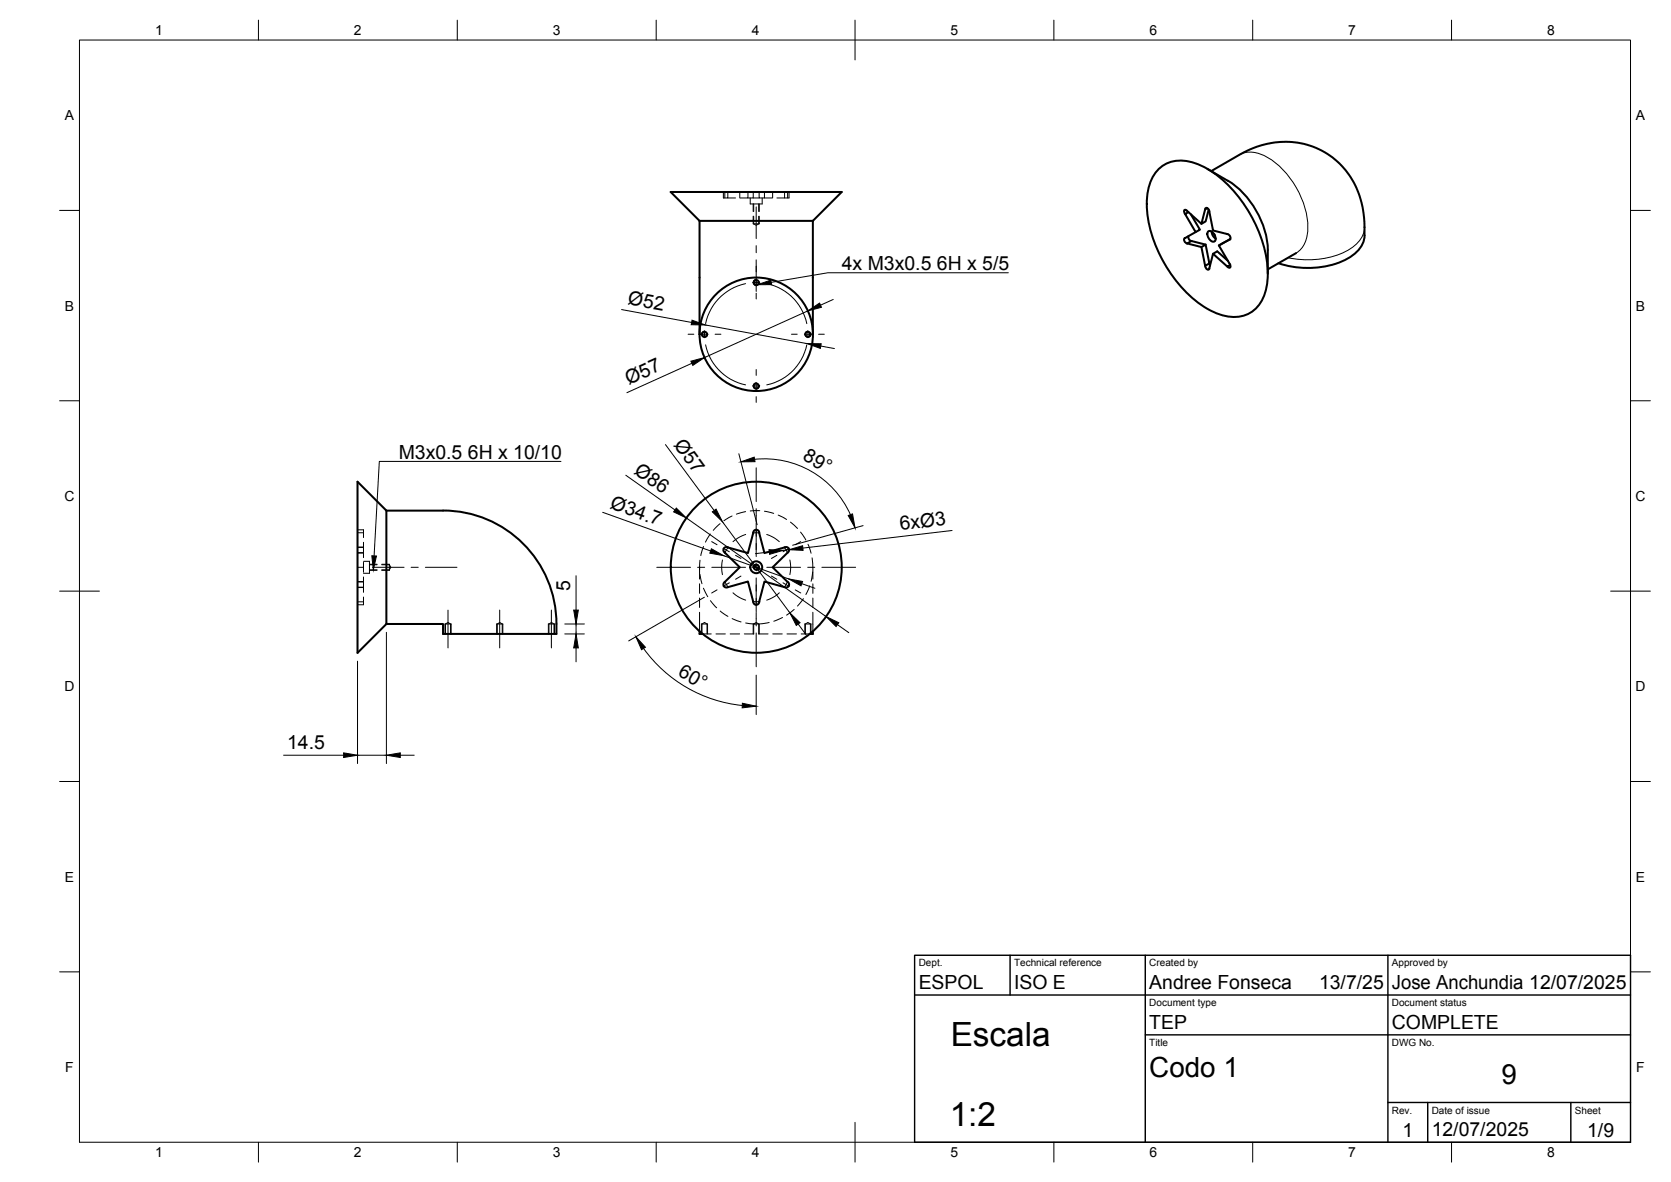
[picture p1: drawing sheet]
<svg xmlns="http://www.w3.org/2000/svg" width="420mm" height="297mm" viewBox="0 0 420 297" stroke-linecap="round" stroke-linejoin="round" font-family="sans-serif">
<!-- layer: Visible -->
<g fill="none" stroke="#000" stroke-width=".51">
<path d="M175.9 55.5h28.5M175.9 55.5l-7.3-7.3h43l-7.2 7.3M175.9 55.5v28.5M204.4 55.5v28.5M290.9 42.9a8.4 8.4 0 0 1 9.6-1.9 27.8 27.8 0 0 1 13.8 12.8 29.7 29.7 0 0 1 4.4 16.7 9.4 9.4 0 0 1-5.5 8.7 12.3 12.3 0 0 1-11-2.5 34 34 0 0 1-13.9-25.5 12.4 12.4 0 0 1 2.6-8.3zM298 59.8l-.2 .1v.6l.3 .5 .4 .2M298.5 53l3.6 3.2M298.5 53l-.5-.3a.62 .62 0 0 0 0 1.1M298.8 53.3l-.8 .5 2.6 4.5 1.1-.6-2.3-3.8M298.8 59.3l.1 .8 .7 .5M300.6 58.3l-2.6 1.5M303 52.6l.1-.3a.8 .8 0 0 1 1 .9"/>
<path d="M303.6 52.3l-.6 .3-.9 3.6 1-.6 .8-2.9M303.6 42.5l5.1 2.9M303.8 58.2a1.28 1.28 0 0 1 1.7 1 .9 .9 0 0 1 .2 .9 .9 .9 0 0 1-.7 .6 1.95 1.95 0 0 1-1.2-2.5zM304.1 53.2l.9 4.7 3.8 1 .5 .6v.6l-.2 .1M304.5 43l7.2-4.1a20.5 20.5 0 0 1 25.1 2.2 21.8 21.8 0 0 1 6.3 16 7.1 7.1 0 0 1-4 7.7 22.5 22.5 0 0 1-17.6 1.3M304.6 58.2a2.34 2.34 0 0 0 1.1 1.8M305.3 58.9l.1 .2M308.7 45.4a22.2 22.2 0 0 1 10.1 17.4v6M299.6 60.6l3.5 .9-1 .6-3.6-.9M299.6 60.6l-1.1 .6M303 66.8l.2 .5a.58 .58 0 0 0 .8 .4l.1-.3M303.1 61.5l1 4.7-1.1 .6-.9-4.7"/>
<path d="M304.1 66.2l.2 .5M305 63.8l3.6 3.2 .7-.4M306.5 61.7l2.9-1.6-2.9 1.6 2.8 4.8a.52 .52 0 0 1-.2 .8l-.5-.3M308.7 65.5l-2.6-2.3-1.1 .6-.9 3.6M325.9 63.6l-7.1 4.1M97.2 128.3v28.5M97.2 128.3l-7.3-7.2v43l7.3-7.3M97.2 128.3h14.2a28.5 28.5 0 0 1 28.5 28.5M197.3 137.6l-5.1 1.4-1.3-5.1a.74 .74 0 0 0-.8-.8 .74 .74 0 0 0-.7 .8l-1.3 5.1-5.1-1.4a.75 .75 0 0 0-1 .2 .75 .75 0 0 0 .3 1.1l3.7 3.7-3.8 3.6M197.3 137.6a.76 .76 0 0 1 1 .2 .76 .76 0 0 1-.3 1.1l-3.7 3.7 3.7 3.6M97.2 156.8h14.2v2.5h28.5v-2.5M175.9 158.7v.6h.8"/>
<path d="M182.3 146.2a.76 .76 0 0 0-.3 1.1 .76 .76 0 0 0 1 .3l5.1-1.5 1.3 5.1a.74 .74 0 0 0 .7 .8 .74 .74 0 0 0 .8-.8l1.3-5.1 5.1 1.5M198 146.2a.75 .75 0 0 1 .3 1.1 .75 .75 0 0 1-1 .2M204.4 158.7v.6h-.8"/>
<circle cx="190.2" cy="71" r=".62"/>
<circle cx="177.2" cy="84" r=".62"/>
<circle cx="190.2" cy="97" r=".62"/>
<circle cx="190.2" cy="84" r="14.3"/>
<circle cx="203.1" cy="84" r=".62"/>
<circle cx="190.2" cy="142.6" r=".62"/>
<circle cx="190.2" cy="142.6" r="1.49"/>
<circle cx="190.2" cy="142.6" r="21.5"/>
</g>
<!-- layer: Hidden -->
<g fill="none" stroke="#000" stroke-width=".25">
<path d="M181.9 48.2v1.5h1.1v-1.5M182.2 48.2v1.5M183 49.7h1.9M186 48.2v1.5M188.1 48.2v1.5h-2M188.6 49.7v1.6h3v-1.6M189.4 56.2h1.5M189.4 48.2v1.5h-1.3M189.4 49.7h1.5M189.5 54.3v1.9l.6 .4 .7-.4v-1.9M189.5 51.3v1.9M190.8 51.3v1.9"/>
<path d="M190.9 48.2v1.5h1.3v-1.5M192.2 49.7h1.9M194.3 48.2v1.5M197.3 48.2v1.5h-2M198 48.2v1.5M198.4 48.2v1.5h-1.1M89.9 138.9h1.5v1.2M89.9 133.9h1.5v1.2M89.9 133.1h1.5v.8M89.9 137.6h1.5M89.9 139h1.5M89.9 137.5h1.5"/>
<path d="M91.4 137.5v1.4M91.4 136.3v1.2M176.9 137.3l-.7 2.3M178.6 134.2l-1.2 2M181.1 131.6l-1.8 1.7M184.1 129.7l-2.1 1.2M187.5 128.6l-2.3 .6M191 128.3l-2.4 .1M192.2 128.5l2.3 .5M195.7 129.4l2.1 1.1M198.8 131.2l1.7 1.6M201.3 133.7l1.3 2"/>
<path d="M203.2 136.8l.7 2.2M89.9 146.2h1.5v1.4M89.9 142.6h1.5v1.2M89.9 146.1h1.5M89.9 147.6h1.5M91.4 141.1h1.5v3h-1.5M91.4 150v1.2h-1.5M91.4 151.2v.8h-1.5M91.4 141.3v1.3M91.4 145v1.2M91.4 147.6v1.3M92.9 141.9h1.9"/>
<path d="M92.9 143.2h1.9M96 141.9h1.9l.4 .7-.4 .6h-1.9M97.9 141.8v1.5M111.9 156.8h1.5M112 159.3v-2.5l.6-.4 .7 .4v2.5M124.9 156.8h1.5M125 159.3v-2.5l.7-.4 .6 .4v2.5M137.9 156.8h1.5M138 159.3v-2.5l.7-.4 .6 .4v2.5M175.9 142.6v2.9M175.9 146.7v2.4M175.9 150.3v2.4"/>
<path d="M175.9 153.9v4.8M176 140.8l-.1 2.4M176 144.4l.5 2.3M176.4 156.8h1.5M176.5 159.3v-2.5l.6-.4 .7 .4v2.5M176.7 159.3h2.1M176.9 147.8l1.1 2.2M178.6 150.9l1.6 1.8M180 159.3h2.4M181.1 153.6l1.9 1.3M183.6 159.3h2.4M184.1 155.5l2.2 .8"/>
<path d="M187.2 159.3h2.3v-2.5l.6-.4 .7 .4v2.5M187.5 156.6l2.4 .2M189.4 156.8h1.5M190.7 159.3h2.4M193.4 156.4l-2.3 .4M194.3 159.3h2.4M196.8 155.2l-2.2 .9M197.9 159.3h2.4M199.7 153.1l-1.9 1.5M201.4 159.3h2.2M202 150.4l-1.5 1.9M202.4 156.8h1.5"/>
<path d="M202.5 159.3v-2.5l.6-.4 .7 .4v2.5M203.6 147.2l-1 2.2M204.2 140.2l.2 5.3M204.3 143.7l-.4 2.4M204.4 153.9v4.8M204.4 150.3v2.4M204.4 146.7v2.4"/>
</g>
<!-- layer: Hidden Narrow -->
<g fill="none" stroke="#000" stroke-width=".25">
<path d="M189.4 51.3v1.9M189.4 54.3v1.9M190.9 51.3v1.9M190.9 54.3v1.9M92.9 141.8h1.9M92.9 143.3h1.9M96 141.8h1.9M96 143.3h1.9M111.9 156.8v2.5M113.4 156.8v2.5M124.9 156.8v2.5M126.4 156.8v2.5"/>
<path d="M137.9 156.8v2.5M139.4 156.8v2.5M176.4 156.8v2.5M177.9 156.8v2.5M189.4 156.8v2.5M190.9 156.8v2.5M202.4 156.8v2.5M203.9 156.8v2.5"/>
</g>
<!-- layer: Visible Narrow -->
<path d="M311.7 38.9a7.8 7.8 0 0 1 8.2 1.4 22 22 0 0 1 8.9 18 6.5 6.5 0 0 1-2.9 5.3M343.1 57.1a7 7 0 0 1-4 5.7 22.4 22.4 0 0 1-15.3 2M190 70.2a.77 .77 0 0 0-.6 .9 .77 .77 0 0 0 .9 .7 .77 .77 0 0 0 .6-.9M177 83.2a.77 .77 0 0 0-.6 .9 .77 .77 0 0 0 .9 .7 .77 .77 0 0 0 .6-.9M190 96.2a.77 .77 0 0 0-.6 .9 .77 .77 0 0 0 .9 .7 .77 .77 0 0 0 .6-.9M203 83.2a.77 .77 0 0 0-.6 .9 .77 .77 0 0 0 .9 .7 .77 .77 0 0 0 .6-.9M189.4 142.7a.77 .77 0 0 1 .6-.9 .77 .77 0 0 1 .9 .6 .77 .77 0 0 1-.6 .9" fill="none" stroke="#000" stroke-width=".25"/>
<!-- layer: BORDER -->
<g fill="none" stroke="#000" stroke-width=".25">
<path d="M20 10.1h390v276.9h-390zM65 5.1v5M115 5.1v5M165 5.1v5M215 5.1v10M265 5.1v5M315 5.1v5M365 5.1v5M15 52.9h5M410 52.9h5M15 100.7h5M410 100.7h5"/>
<path d="M15 148.6h10M405 148.6h10M15 196.4h5M410 196.4h5M15 244.2h5M410 244.2h5M65 287v5M115 287v5M165 287v5M215 282.1v9.9M265 287v5M315 287v5"/>
<path d="M365 287v5"/>
</g>
<!-- layer: TITLEBLOCK -->
<path d="M230 240.1h180v46.9h-180zM230 250h180M254 240.1v9.9M288 240.1v46.9M349 240.1v46.9M288 260.1h122M349 277.1h61M359 277.1v9.9M395 277.1v9.9" fill="none" stroke="#000" stroke-width=".36"/>
<!-- layer: FD_Dimensions -->
<g fill="none" stroke="#000" stroke-width=".25">
<path d="M156.3 77.8l17.6 3.2M203.1 78.1l-26 11.8M209.5 75.3l-3.2 1.4M174 91.3l-16.4 7.4M177.4 81.7l25.5 4.6M206.4 87l3.4 .6M157.4 119.4l12.3 8.8M167.3 111.7l12.3 16.6M185.8 114l4.6 17.9M189.7 115.4a23.7 23.7 0 0 1 24.1 13.9M151.5 128.7l27.2 9.8M172.6 130.2l35.1 24.7"/>
<path d="M181.7 131.1l16.9 22.9M182 139.6l16.3 5.9M193.4 138.7l-3.5 .4M198.4 138.1l-1.5 .2M217 132.1l-17.7 4.9M239.4 133.3l-37.5 4.4M97.2 158.9v33M142 159.3h4.9M142 156.8h4.9M144.8 144.7v8.6M144.8 156.8v2.5M177.1 150.1l-19 11"/>
<path d="M200.7 156.8l2.1 2.8M201.6 146.7l3.3 1.1M210.6 157l2.8 2M89.9 166.2v25.7M144.8 162.8v3.5M161.8 162.9a34.9 34.9 0 0 0 24.9 14.4M190.1 169.7v9.9M71.3 189.8h15.1M89.9 189.8h7.3M100.6 189.8h3.5"/>
</g>
<g fill="#000" stroke="#000" stroke-width=".25">
<path d="M203.1 78.1l3-1.9 .4 1zM173.7 90.8l3.4-.9-2.9 1.9zM174 80.5l3.4 1.2-3.6-.1zM202.9 86.3l3.6 .1-.2 1.2zM186.3 116.1l3.3-1.2 .2 1.1zM170.1 127.7l2.5 2.5-3.2-1.6zM178.9 137.9l3.1 1.7-3.5-.6zM179.1 128.6l.9-.7 1.7 3.2zM193.4 138.1l3.5 .2-3.4 1zM198.4 138.1l3.4-1 .1 1.2zM213.3 129.5l1.1-.4 .6 3.5zM144.3 153.3h1.1l-.6 3.5z"/>
<path d="M198.6 154l2.6 2.5-1 .7zM198.3 145.5l3.5 .6-.4 1.1zM207.7 154.9l3.2 1.6-.7 .9zM144.8 159.3l.6 3.5h-1.1zM159.9 160l2.4 2.7-1 .6zM186.7 176.7l3.4 .8-3.5 .4zM86.4 189.2l3.5 .6-3.5 .6zM97.2 189.8l3.4-.6v1.2z"/>
</g>
<!-- layer: Smart Centers -->
<g fill="none" stroke="#000" stroke-width=".25">
<path d="M190.1 52v8M187.5 71.3a13 13 0 0 0-10.1 10M190.1 61.7v1.8M190.1 65.3v7.9M190.1 73.7v1.4M191 71h-1.7M192.8 71.3a13 13 0 0 1 10.1 10M173 84h1.5M176.3 84h1.7M177.2 83.1v1.8M177.4 86.7a13 13 0 0 0 10.1 10M179.8 84h1.5"/>
<path d="M190.1 92.9v1.4M190.1 96.1v1.8M190.1 99.7v1.4M191 97h-1.7M199 84h1.4M202.2 84h1.8M202.9 86.7a13 13 0 0 1-10.1 10M203.1 83.1v1.8M205.8 84h1.5M190.1 117.6v8.5M178.9 136.1l1.4 .8M181.8 137.8l1.6 .9"/>
<path d="M183.1 137.5l-.9 1.5M185 139.6l1.3 .7M187.5 134.3l-2 .9-1.2 .9M190.1 127.8v3.4M190.1 131.4v8.5M191 133.9h-1.7M192.8 134.3l2 .9 1.2 .9M195.3 139.6l-1.3 .7M197.2 137.5l.9 1.5M198.4 137.8l-1.5 .9M201.3 136.1l-1.3 .8M93.6 142.6h8"/>
<path d="M103.4 142.6h1.8M107 142.6h7.9M112.6 153.3v9.5M125.6 153.3v9.5M138.6 153.3v9.5M165.1 142.6h8.5M175.4 142.6h1.8M179 142.6h8.5M180.3 148.2l-1.4 .8M181.7 140.7l-.2 1.5 .2 2.2M182.2 146.1l.9 1.5M183.4 146.5l-1.6 .8"/>
<path d="M184.3 149l1.2 .9 2 .9M186.3 144.8l-1.3 .8M189.3 142.6h1.7M190.1 141.7v1.8M190.1 145.2v8.5M190.1 153.9v3.4M190.1 159.1v8.5M191 151.2h-1.7M192.8 142.6h8.5M194 144.8l1.3 .8M196 149l-1.2 .9-2 .9M196.9 146.5l1.5 .8"/>
<path d="M198.1 146.1l-.9 1.5M198.6 140.7l.2 1.5-.2 2.2M200 148.2l1.3 .8M203.1 142.6h1.8M206.7 142.6h8.4"/>
</g>
<!-- layer: Hole Notes -->
<path d="M190.5 71.6l3.3-1.2 .2 1.1zM93.5 139.7h1.2l-.8 3.5z" fill="#000" stroke="#000" stroke-width=".25"/>
<path d="M253.5 68.5h-45.3l-14.3 2.5M141.1 116h-45.7l-1.3 23.7" fill="none" stroke="#000" stroke-width=".25"/>
<g font-size="8.4">
<text x="239.1" y="263">Escala</text>
<text x="238.8" y="283">1:2</text>
</g>
<g font-size="7">
<text x="289" y="270.6">Codo 1</text>
<text x="377.5" y="272.3">9</text>
</g>
<g font-size="4.9">
<text x="211.7" y="67.8">4x M3x0.5</text>
<text x="235.6" y="67.8">6H x 5/5</text>
<text x="157.7" y="76.5" transform="rotate(10 157.7 76.5)">Ø52</text>
<text x="158.1" y="96.8" transform="rotate(-24 158.1 96.8)">Ø57</text>
<text x="169.3" y="111.8" transform="rotate(53 169.3 111.8)">Ø57</text>
<text x="100.2" y="115.3">M3x0.5</text>
<text x="117.6" y="115.3">6H x 10/10</text>
<text x="159.2" y="118.9" transform="rotate(35 159.2 118.9)">Ø86</text>
<text x="201.6" y="115.4" transform="rotate(30 201.6 115.4)">89°</text>
<text x="153.2" y="127.7" transform="rotate(20 153.2 127.7)">Ø34.7</text>
<text x="226.4" y="133.3" transform="rotate(-7 226.4 133.3)">6xØ3</text>
<text x="143.4" y="148.6" transform="rotate(-90 143.4 148.6)">5</text>
<text x="170.3" y="169.7" transform="rotate(30 170.3 169.7)">60°</text>
<text x="72.2" y="188.3">14.5</text>
<text x="231" y="248.5">ESPOL</text>
<text x="255" y="248.5">ISO E</text>
<text x="289" y="248.5">Andree Fonseca</text>
<text x="331.7" y="248.5">13/7/25</text>
<text x="350" y="248.5">Jose Anchundia 12/07/2025</text>
<text x="289" y="258.6">TEP</text>
<text x="350" y="258.6">COMPLETE</text>
<text x="352.6" y="285.7">1</text>
<text x="360" y="285.5">12/07/2025</text>
<text x="399.1" y="285.7">1/9</text>
</g>
<g font-size="3.5">
<text x="39" y="8.8">1</text>
<text x="89" y="8.8">2</text>
<text x="139" y="8.8">3</text>
<text x="189" y="8.8">4</text>
<text x="239" y="8.8">5</text>
<text x="289" y="8.8">6</text>
<text x="339" y="8.8">7</text>
<text x="389" y="8.8">8</text>
<text x="16.3" y="30.2">A</text>
<text x="411.3" y="30.2">A</text>
<text x="16.3" y="78">B</text>
<text x="411.3" y="78">B</text>
<text x="16.2" y="125.9">C</text>
<text x="411.2" y="125.9">C</text>
<text x="16.2" y="173.7">D</text>
<text x="411.2" y="173.7">D</text>
<text x="16.3" y="221.6">E</text>
<text x="411.3" y="221.6">E</text>
<text x="16.4" y="269.4">F</text>
<text x="411.4" y="269.4">F</text>
<text x="39" y="290.8">1</text>
<text x="89" y="290.8">2</text>
<text x="139" y="290.8">3</text>
<text x="189" y="290.8">4</text>
<text x="239" y="290.8">5</text>
<text x="289" y="290.8">6</text>
<text x="339" y="290.8">7</text>
<text x="389" y="290.8">8</text>
</g>
<g font-size="2.5">
<text x="231" y="242.9">Dept.</text>
<text x="255" y="242.9">Technical reference</text>
<text x="289" y="242.9">Created by</text>
<text x="350" y="242.9">Approved by</text>
<text x="289" y="252.8">Document type</text>
<text x="350" y="252.8">Document status</text>
<text x="289" y="262.9">Title</text>
<text x="350" y="262.9">DWG No.</text>
<text x="350" y="279.9">Rev.</text>
<text x="360" y="279.9">Date of issue</text>
<text x="396" y="279.9">Sheet</text>
</g>
</svg>
